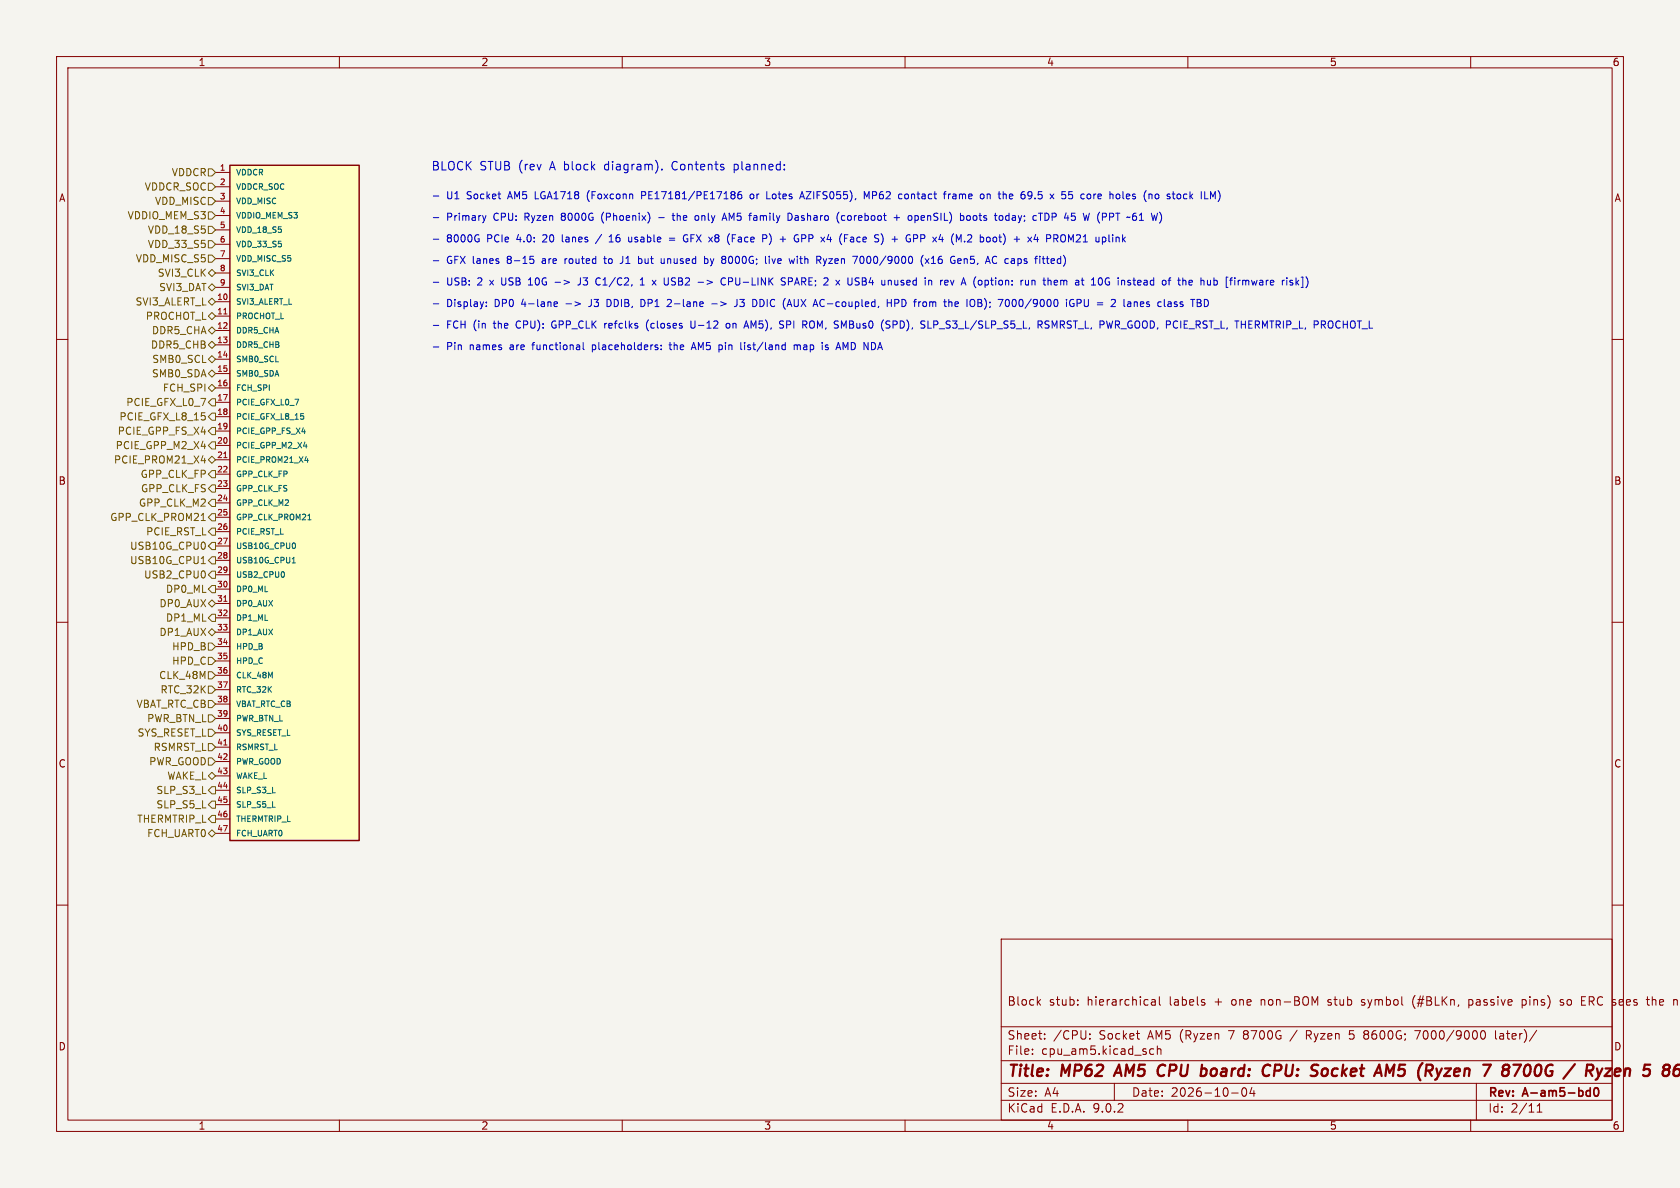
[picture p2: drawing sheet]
<svg xmlns="http://www.w3.org/2000/svg" width="297mm" height="210mm" viewBox="0 0 297 210" stroke-linecap="round" stroke-linejoin="round" font-family="sans-serif">
<path d="M0 0h297v210h-297z" fill="#f5f4ef" stroke="#f5f4ef" stroke-width=".18"/>
<g fill="none" stroke="#840000" stroke-width=".18">
<path d="M10 10h277v190h-277zM12 12h273v186h-273zM60 10v2M110 10v2M160 10v2M210 10v2M260 10v2M10 60h2M285 60h2M10 110h2M285 110h2M10 160h2"/>
<path d="M177 166h108v32h-108zM183.5 177.1l.5 .6M184 176.7l-.6 .6M190.5 177.6v.1M190.5 176.8v.1M203.6 176.8h.6v.9M204.2 177.1h-.5a.29 .29 0 0 0-.2 .3 .29 .29 0 0 0 .2 .3l.5-.1M205 176.2v1.3l.2 .2M213 177.3v.3M234.7 177.6l.2 .1M234.8 176.8v.3M240.7 177.6l.4 .1"/>
<path d="M240.9 176.7l-.2 .2 .2 .3M250.2 176a1.72 1.72 0 0 0 0 2.3M259.7 176.8h.5M259.7 177.6h.5M259.7 176.7v1.5M269.1 176.8l.4-.1 .3 .3M269.1 176.7v1.5M269.8 177.4l-.3 .3-.4-.1M276.4 176.8l-.4-.1-.2 .2 .1 .2 .5 .2v.3h-.6M279.6 177.7h.7M279.6 176.2h.7M285 160h2"/>
<path d="M292.1 176.2v1.5M292.5 176.7l-.4 .1M60 198v2M110 198v2M160 198v2M177 194.5h108M177 191.5h108M177 187.5h108M177 181.5h108M182.5 186.3v.1M182.5 185.5v.1M184.7 183.6v.1"/>
<path d="M184.7 182.8v.1M192.7 183.6v.1M192.7 182.8v.1M197 191.5v3M204 185.5l-.5-.1-.3 .3v.4l.2 .2h.6M204.6 185.5l.2-.1 .4 .1v.9M204.6 184.9v1.5M210 198v2M217.7 193.2h1.2M219.7 192.4l.2-.1a.81 .81 0 0 1 .6 .6 .81 .81 0 0 1-.3 .8l-.2 .1a.81 .81 0 0 1-.3-1.4zM221.3 192.2l-.3 1.1h.9M221.7 192.8v1"/>
<path d="M229.3 182.1l-1.3 2M231 183h.5M231.5 182.2h-.5v1.5M238.5 183.6l.6 .1M239.3 182.2h-.7l-.1 .7 .6-.1M241.2 183.6l.5 .1M241.2 182.8h.2M241.4 182.8h.3M241.4 182.8l-.2 .1M241.7 182.2l-.5 .1M250.1 182.2h1l-.6 1.5M260 198v2"/>
<path d="M261 191.5v6.5M262 182.3l.1-.1a.81 .81 0 0 1 .6 .6 .81 .81 0 0 1-.3 .8h-.4M264.4 182.2v1.3l.2 .2M265.3 182.7l-.1 .1M265.3 183.1a.29 .29 0 0 0-.2 .3 .29 .29 0 0 0 .2 .3M271.7 196.6h.9M271.7 195.5l.5-.4v1.5"/>
</g>
<path d="M280.7 192.8l.4 .1M281.1 192.3v1.5M281.1 193.7l-.4 .1M281.9 192.4l.2-.1a.81 .81 0 0 1 .6 .6 .81 .81 0 0 1-.3 .8l-.1 .1a.81 .81 0 0 1-.4-1.4z" fill="none" stroke="#840000" stroke-width=".3"/>
<g fill="none" stroke="#840000" stroke-width=".4">
<path d="M197.8 188.2l-.9 2M204.9 190.1l.3 .1 .5-.1M205.6 188.2l-.4 .1-.3 .2M224.2 188.2l.4 .2M225.3 189.3h.8M226.2 188.2h-.7l-.3 2M234.1 188.9l.5 .1 .2 .3-.1 .5-.4 .4M245.7 189.6l.8-1.4-.2 2M247.1 190l.1 .1M251.5 187.9l-.1 .1M255.5 188.9h1l-1.2 1.3h1M266.1 188.2h.4l.3 .2v.3l-.4 .4 .3 .2a.67 .67 0 0 1-.2 .8"/>
<path d="M267.6 188.2h1.3l-1.1 2M271.4 190a.45 .45 0 0 0 .8 0M272.1 188.2h-.2a.86 .86 0 0 0-.5 .8M282.3 188.9l.3 1.3M282.6 190.2l-.3 .6M283.3 188.9l-.7 1.3M284.9 188.9l-1.2 1.3h1M287.3 189.1a.49 .49 0 0 1 .9 .1l-.1 1M287.4 188.9l-.2 1.3"/>
</g>
<path d="M40.6 29.2h22.9v119.4h-22.9z" fill="#ffffc2"/>
<path d="M40.6 29.2h22.9v119.4h-22.9z" fill="none" stroke="#840000" stroke-width=".25"/>
<g fill="none" stroke="#840000" stroke-width=".18">
<path d="M38.1 30.5h2.5M38.1 33h2.5M38.1 35.6h2.5M38.1 38.1h2.5M38.1 40.6h2.5M38.1 43.2h2.5M38.1 45.7h2.5M38.1 48.3h2.5M38.1 50.8h2.5M38.1 53.3h2.5M38.1 55.9h2.5M38.1 58.4h2.5"/>
<path d="M38.1 61h2.5M38.1 63.5h2.5M38.1 66h2.5M38.1 68.6h2.5M38.1 71.1h2.5M38.1 73.7h2.5M38.1 76.2h2.5M38.1 78.7h2.5M38.1 81.3h2.5M38.1 83.8h2.5M38.1 86.4h2.5M38.1 88.9h2.5"/>
<path d="M38.1 91.4h2.5M38.1 94h2.5M38.1 96.5h2.5M38.1 99.1h2.5M38.1 101.6h2.5M38.1 104.1h2.5M38.1 106.7h2.5M38.1 109.2h2.5M38.1 111.8h2.5M38.1 114.3h2.5M38.1 116.8h2.5M38.1 119.4h2.5"/>
<path d="M38.1 121.9h2.5M38.1 124.5h2.5M38.1 127h2.5M38.1 129.5h2.5M38.1 132.1h2.5M38.1 134.6h2.5M38.1 137.2h2.5M38.1 139.7h2.5M38.1 142.2h2.5M38.1 144.8h2.5M38.1 147.3h2.5"/>
</g>
<path d="M39.6 55.5h.5M39.6 80.9h.5M39.6 106.3h.5M39.6 131.7h.5" fill="none" stroke="#a90000" stroke-width=".18"/>
<path d="M53.2 73.1h.5M53.6 73.5l.1 .2-.1 .4M53.7 78.9h.6M51.7 99.5h.5M51.9 98.7v-.2v1M52 96a.63 .63 0 0 1 0 1M53.9 81.4h.6M54.4 81.1v.6M54.4 91.9h.6M50.2 101.1l.1 .3-.1 .6" fill="none" stroke="#006464" stroke-width=".18"/>
<g fill="none" stroke="#725600" stroke-width=".18">
<path d="M36.8 32.4h.7l.6 .6-.6 .7h-.7zM36.8 34.9h.7l.6 .7-.6 .6h-.7zM36.8 37.5h.7l.6 .6-.6 .6h-.7zM36.8 29.8h.7l.6 .7-.6 .6h-.7zM36.8 40h.7l.6 .6-.6 .7h-.7zM36.8 42.5h.7l.6 .7-.6 .6h-.7zM36.8 45.1h.7l.6 .6-.6 .7h-.7zM36.8 48.3l.7-.7 .6 .7-.6 .6zM36.8 50.8l.7-.6 .6 .6-.6 .6zM36.8 53.3l.7-.6 .6 .6-.6 .7zM36.8 55.9l.7-.7 .6 .7-.6 .6zM36.8 58.4l.7-.6 .6 .6-.6 .7z"/>
<path d="M35.6 78.9h.8M35.6 73h.6M36.2 73.5l.1 .2-.1 .5M36.8 66l.7-.6 .6 .6-.6 .7zM36.8 61l.7-.7 .6 .7-.6 .6zM36.8 68.6l.7-.7 .6 .7-.6 .6zM37.5 78.1h.6v1.3h-.6l-.7-.7zM37.5 62.9l.6 .6-.6 .6-.7-.6zM37.5 70.5h.6v1.3h-.6l-.7-.7zM37.5 73h.6v1.3h-.6l-.7-.6zM37.5 75.6h.6v1.2h-.6l-.7-.6zM35.6 81.4h.8"/>
<path d="M35.6 92h.7M35.6 99.6h.7M35.8 98.6l.1-.2v1.2M36.1 95.9l.2 .4-.2 .7M36.2 81v.9M36.8 81.3l.7-.7 .6 .7-.6 .6zM36.8 83.8l.7-.6h.6v1.3h-.6zM36.8 86.4l.7-.7h.6v1.3h-.6zM37.5 88.3h.6v1.2h-.6l-.7-.6zM37.5 90.8h.6v1.3h-.6l-.7-.7zM37.5 93.3h.6v1.3h-.6l-.7-.6zM37.5 95.9h.6v1.3h-.6l-.7-.7z"/>
<path d="M37.5 98.4h.6v1.3h-.6l-.7-.6zM36.2 101.2v.7M36.8 116.2h.7l.6 .6-.6 .7h-.7zM36.8 106.7l.7-.7 .6 .7-.6 .6zM36.8 111.8l.7-.7 .6 .7-.6 .6zM36.8 113.7h.7l.6 .6-.6 .6h-.7zM36.8 118.7h.7l.6 .7-.6 .6h-.7zM37.5 101h.6v1.2h-.6l-.7-.6zM37.5 103.5h.6v1.3h-.6l-.7-.7zM37.5 108.6h.6v1.3h-.6l-.7-.7zM36.8 121.3h.7l.6 .6-.6 .7h-.7zM36.8 123.8h.7l.6 .7-.6 .6h-.7z"/>
<path d="M36.8 126.4h.7l.6 .6-.6 .6h-.7zM36.8 128.9h.7l.6 .6-.6 .7h-.7zM36.8 131.4h.7l.6 .7-.6 .6h-.7zM36.8 134h.7l.6 .6-.6 .7h-.7zM36.8 137.2l.7-.7 .6 .7-.6 .6zM37.5 139.1h.6v1.2h-.6l-.7-.6zM36.8 147.3l.7-.6 .6 .6-.6 .7zM37.5 141.6h.6v1.3h-.6l-.7-.7zM37.5 144.1h.6v1.3h-.6l-.7-.6z"/>
</g>
<g fill="none" stroke="#0000c2" stroke-width=".18">
<path d="M76.6 34.7h1M76.6 38.5h1M85.9 38.1l-.3 .9M103.9 34.1l-.1 .4 .1 .8M106.5 37.9l-.1 .5 .1 .7M113.4 34.5h.5M113.9 33.9h-.5v1.2M116.5 38.5h.9M117 29.9v.1M118.8 38.1h.5M119 37.7v1.1l.3 .2M123 38.2l.3-.1 .2 .3v.4l-.2 .2-.3-.1"/>
<path d="M127.6 39l.5-1.3 .4 1.3M127.8 38.6h.6M129.8 29v1.5M129.8 30h.1M129.8 33.9l.1 .2-.1 .3M129.8 34.5l.1 .2-.1 .4M129.9 29l-.1 .1M131 33.9h-.3a.86 .86 0 0 0 0 1.2l.4-.1 .1-.4-.3-.2h-.4l-.1 .2M133.1 34.4l-.3-.1-.2 .2 .1 .5 .1 .1h.3M133.4 38.5h.3M133.4 38.1h.2M133.4 39h.3"/>
<path d="M135.6 35.1h.6M139.3 37.7a.64 .64 0 0 1 .7 .6 .64 .64 0 0 1-.7 .7M140.7 38.1l-.1 .1M140.7 38.5l-.2 .2 .2 .3M141.4 35.1l.4-1.2 .4 1.2M141.5 34.8h.6M149.4 38.2l-.4-.1-.3 .3 .2 .5h.5M152.8 35.1v-1.2l.4 .9 .4-.9v1.2M158.1 38.5h.9M158.5 38v1M160.4 34.3l-.3 .1-.2 .1 .1 .5 .4 .1M161.9 38.1l.3 .1 .2 .2-.1 .4-.4 .2"/>
<path d="M166.8 34.3h.5M167.3 33.9h-.3M167.7 34.3v.8M168 34.3l-.3 .2M170.9 38.2l.2-.1 .4 .1v.5l-.1 .2-.3 .1-.2-.2zM174.5 34.4l.4-.1 .2 .2M174.5 34.3v.8M178.3 38.1l-.4 .1-.1 .2v.4l.5 .2M178.5 34.4v.7M179 34.6l-.6 .1M182 33.9l.4 .1a.84 .84 0 0 1-.3 1.1M182.4 34.4l-.2 .3h-.2"/>
<path d="M183.6 37.7h.7M185.2 37.7h-.5v1.3l.5-.1M187.7 35l.5 .1M188.4 33.9h-.6l-.1 .6 .5-.1M193.4 34.3v.8M193.7 34.3l-.3 .2M194.4 37.5a1.46 1.46 0 0 0 0 1.9M198.5 33.9v1.1l.2 .1M199.2 34.4v.7M199.7 34.6l-.6 .1M204.4 34.3l.4 .1 .1 .1-.1 .5-.4 .1M209.7 34.3l-.4 .1-.1 .1 .1 .5 .4 .1"/>
<path d="M215.3 33.7a1.46 1.46 0 0 1 0 1.9M76.6 42.3h1M76.6 46.1h1M76.6 49.9h1M76.6 53.7h1M76.6 57.5h1M86 54.1v.1M86 53.4v.1M93.4 50.4h.7M93.7 49.3l-.3 .2M93.7 45.3h.6M93.8 45.8h.3l.3 .2-.1 .5-.5 .1"/>
<path d="M97.8 56.8l-.3 .5 .3 .6M98 53.8l.6-.1-.1-.3-.4-.1-.1 .2v.6h.5M98.1 49.9h1M99.4 41.5v1.1l.2 .2M99.9 45.7v.9M100.1 45.7l-.2 .3M102.6 49.1v.9a.41 .41 0 0 1-.5 .4M104.4 54.1l-.3 .1M105.6 49.2l.3-.1 .2 .1M106.1 50.3l-.2 .1-.3-.1M106.4 41.4l-1.1 1.7M106.7 45.7h.5"/>
<path d="M106.9 45.3v1.1l.3 .2M107.3 57.2l-.3 .1M107.7 42.8h.7M107.7 41.9l.3-.4v1.3M107.8 53l-.5-.1v1.3l.5-.1M110.1 45.3v.9l-.4 .4M111.7 42.6l-.2 .2-.3-.1M111.7 41.9v.9M112.9 45.8l.4-.1 .2 .3-.1 .5h-.5M113.2 50.4h.7M113.2 49.5l.4-.4v1.3M113.3 52.9l.6 .2"/>
<path d="M113.9 54l-.6 .2M114.6 56.6a1.46 1.46 0 0 0 0 1.9M115.3 49.5l.7 .9M116 49.5l-.7 .9M117.4 46.5l-.3 .1M117.4 45.7v.9M118 53l.5-.1 .2 .3M118.3 42.1h1M118.3 42.5h1M118.7 53.3l-.8 .9h.8M118.7 50.3l.2 .1M118.8 49.2l-.1 .2 .1 .3"/>
<path d="M121.4 42.2h.2v.4l-.4 .2M121.5 41.6l-.3-.1-.3 .2M122.1 56.7v1.1l.3 .2 .3-.1 .2-.1v-1.1M124.6 45.8l.3-.1 .3 .3-.2 .5h-.4M125.6 45.7l.3 .9M125.7 46.9l-.1 .1M125.8 53.7h1M127.6 50.2l.3 .2 .3-.1M128.2 49.2l-.3-.1-.3 .2M128.4 57.3l.2-.1 .4 .1v.5l-.1 .1-.3 .1-.2-.1zM128.8 49.8h.5M129 45.4l-.2 .4 .2 .7"/>
<path d="M129.3 49.1h-.5v1.3M129.5 42.1h.4M129.5 41.5h.6M130.3 52.9v.9a.41 .41 0 0 1-.5 .4M130.8 54.1l.5 .1M130.8 52.9h.8M131.9 56.7l.5 1.3M134.7 52.9h-.3v1.3h.3M136 45.3v.1M136 45.7v.9M136 41.3a1.46 1.46 0 0 1 0 2M136.5 45.7l.3 .9 .3-.9"/>
<path d="M138.3 49.1l.5 .1M138.3 56.7l.2 .1M138.5 57.5v.4M138.6 49.8l.2 .2-.2 .4M139.1 57.4h.5M139.3 53.8h.6M139.6 52.9l.4 1.3M139.6 56.7h-.5v1.3M140.1 49.4l-.2-.3h-.5v1.3M140.1 49.5l-.2 .3h-.5M140.9 45.3v.1M140.9 45.7v.9"/>
<path d="M141.7 41.5h.5l.3 .2-.2 .4-.6 .1M143.7 56.7a.43 .43 0 0 0-.6 .5v.4a.43 .43 0 0 0 .6 .4M145.2 54.1h.5M145.2 53h.5M145.5 45.7l.3 .9M145.8 46.6l-.3 .4M146.1 45.7l-.3 .9M147.8 49.5l.6 .9M148.4 49.5l-.6 .9M149.9 49.1v1l.1 .2 .4 .1M150.5 41.9l.4 .1v.8M150.9 42.2l-.4 .1"/>
<path d="M150.9 42.7l-.4 .1M152.3 45.3a.68 .68 0 0 1 .5 .6 .68 .68 0 0 1-.5 .7M152.4 49.7h.5M152.9 49.1h-.5v1.3h.5M156.9 52.9v1.3M156.9 53.5h.7M156.9 57.3l.3 .2 .1 .3-.2 .2h-.3M156.9 56.7l.4 .1M157.6 52.9v1.3M158.2 49.5v.8h.5M158.8 53l-.6-.1v1.3M158.8 53.5l-.6 .1"/>
<path d="M160.2 42.2l.1 .4 .4 .2M160.8 41.5l-.4 .1-.2 .4M163.2 45.1a1.46 1.46 0 0 0 0 2M163.4 41.6l-.6-.1v1.3M163.4 42.1l-.6 .1M163.4 53.3l.3 .2M163.6 45.7l.6 .9M163.7 54.1l-.3 .1M164.1 56.7v1.3h.6M164.2 45.7l-.6 .9M164.7 46.6h.7M164.7 45.7l.3-.4v1.3"/>
<path d="M166.3 49.5v.9M166.5 49.5l-.2 .3M168.3 41.9v.8M169.4 53.4l-.4-.1-.2 .2 .1 .6h.5M169.4 53.7l-.6 .1M169.5 45.7l.4 .1v.2l-.6 .2M169.9 46.5l-.4 .1M170.5 45.7v.9M170.6 45.7l-.1 .2M171.2 41.5l.5 .1 .1 .3-.8 .9h.8M172.5 48.9v.1M172.9 53.5h.4"/>
<path d="M173 50.3l.2 .1 .3-.1M173.3 53.5l.2 .2M173.5 49.6l-.3-.1-.2 .2M173.5 53.2l-.2-.3h-.4v1.3l.6-.1M173.5 53.3l-.2 .2M176.6 41.9h.5M176.8 41.5v1.1l.3 .2M179.4 52.9a.68 .68 0 0 0-.5 .7 .68 .68 0 0 0 .5 .6M181.7 41.9l.7 .9M182.4 41.9l-.7 .9M182.5 49.6h.4l.1 .8M183.1 41.4l-.3 .9h.8"/>
<path d="M183.5 56.7h.5l.2 .3-.1 .3-.6 .1M183.8 57.4l.4 .6M185 41.5h.5l.3 .2-.2 .4-.6 .1M185.5 56.8l-.5-.1-.2 .2v.3l.5 .3 .2 .3-.3 .2-.5-.1M186.2 45.7h-.2l-.2 .2 .1 .6 .3 .1M186.4 46l-.6 .2M187.7 49.5l.4 .2M188.1 49.7v.7M188.5 49.6l-.3-.1-.1 .2M188.9 41.5l.4 .9 .5-.9M189.8 53a.59 .59 0 0 0-.7 .6 .59 .59 0 0 0 .7 .5l.1-.4h-.3M190.4 53.6l.6-.1 .1-.2v-.3l-.7-.1v1.3"/>
<path d="M193 50.4h.7M194.3 49.2l-.1 .4 .1 .7M196.6 52.9h.3l.3 .3M197.1 53.5l-.7 .7h.8M197.4 42h.4l.1 .8M198.5 41.5v1.3M198.6 42.3l.3 .5M198.7 52.9v1.1M198.9 41.9l-.4 .5M199.4 53.4h.5M199.9 53.7h-.4l-.2 .2 .2 .3 .4-.1M201.8 53.3l.4 .1v.3l-.6 .1"/>
<path d="M202.2 54.1l-.4 .1M202.3 50v.3M208.1 53.4l-.3-.1-.2 .2 .1 .2 .4 .1v.3h-.5M209.1 49.7l.2-.2 .3 .1v.8M209.1 49.1v1.3M210.4 49.5l-.2 .2v.5l.2 .2M210.8 49.8l-.6 .2M213.6 53.2v.7M216.8 50.8h.3M216.8 49h.3M217.4 49.5h.5M220.8 58h.6"/>
<path d="M220.8 56.7h.6M220.8 57.3h.4M222.2 49.5l-.2 .9-.3-.6-.2 .6M230.9 48.9a1.46 1.46 0 0 1 0 2M235.1 56.7l.5 .2M235.6 57.8l-.5 .2M76.6 61.3h1M103.1 60.5v1.1l.2 .2M104.7 61v1.2M104.7 61.8h.1M104.8 61h-.1M116.3 61.5v.3"/>
<path d="M116.9 61.7v.1M116.9 61v.2M118.3 61h.5M118.5 60.5v1.1l.3 .2M122.2 61.8l.4-1.3 .4 1.3M122.3 61.5h.6M127.6 61l.1 .2-.1 .6M131.6 60.5v.2M131.6 61v.8M140.4 61.1l.4-.1 .1 .2M140.4 61v.8M140.9 61.2v.6"/>
<path d="M140.9 61.2l.2-.2h.3l.1 .8M146 61h.4M146 61.3l.4 .2 .1 .1-.2 .2h-.4M149.5 61.5l-.4-1v1.3"/>
</g>
<g font-size="2.8" fill="#840000">
<text x="178" y="190.9">Title:</text>
<text x="187.7" y="190.9">MP62</text>
<text x="198.1" y="190.9">AM5</text>
<text x="206.3" y="190.9">CPU</text>
<text x="214.7" y="190.9">board:</text>
<text x="226.5" y="190.9">CPU:</text>
<text x="235.8" y="190.9">Socket</text>
<text x="248.1" y="190.9">AM5</text>
<text x="256.3" y="190.9">(Ryzen</text>
<text x="268.6" y="190.9">7</text>
<text x="272.9" y="190.9">8700G</text>
<text x="284.8" y="190.9">/</text>
<text x="289.2" y="190.9">Ryzen</text>
</g>
<g font-size="2.1" fill="#0000c2">
<text x="76.2" y="30.2">BLOCK</text>
<text x="84.8" y="30.2">STUB (rev</text>
<text x="97.4" y="30.2">A block</text>
<text x="107.3" y="30.2">diagram).</text>
<text x="119.4" y="30.2">Contents</text>
<text x="130.4" y="30.2">planned:</text>
</g>
<g font-size="2.1" fill="#840000">
<text x="178" y="178">Block</text>
<text x="185.4" y="178">stub:</text>
<text x="192.2" y="178">hierarchical</text>
<text x="206.9" y="178">labels</text>
<text x="215" y="178">+</text>
<text x="218.1" y="178">one</text>
<text x="223.4" y="178">non-BOM</text>
<text x="235.5" y="178">stub</text>
<text x="241.5" y="178">symbol</text>
<text x="250.7" y="178">(#BLKn,</text>
<text x="260.8" y="178">passive</text>
<text x="270.4" y="178">pins)</text>
<text x="277.3" y="178">so</text>
<text x="281.2" y="178">ERC</text>
<text x="286.8" y="178">sees</text>
<text x="293.1" y="178">the</text>
<text x="178" y="184">Sheet:</text>
<text x="186.2" y="184">/CPU:</text>
<text x="194.4" y="184">Socket</text>
<text x="203.1" y="184">AM5 (Ryzen</text>
<text x="217.6" y="184">7</text>
<text x="220.4" y="184">8700G</text>
<text x="231.8" y="184">Ryzen</text>
<text x="239.6" y="184">5</text>
<text x="242.3" y="184">8600G;</text>
<text x="251.5" y="184">7000/9000</text>
<text x="265.8" y="184">later)/</text>
<text x="178" y="186.7">File:</text>
<text x="184.1" y="186.7">cpu_am5.kicad_sch</text>
<text x="178" y="196.9">KiCad</text>
<text x="178" y="194.1">Size:</text>
<text x="184.7" y="194.1">A4</text>
<text x="185.7" y="196.9">E.D.A.</text>
<text x="193.3" y="196.9">9.0.2</text>
<text x="200" y="194.1">Date:</text>
<text x="207" y="194.1">2026-10-04</text>
<text x="263" y="194.3">Rev:</text>
<text x="263" y="196.9">Id:</text>
<text x="267.1" y="196.9">2/11</text>
<text x="269.4" y="194.3">A-am5-bd0</text>
</g>
<g font-size="1.8" fill="#840000">
<text x="35" y="11.9">1</text>
<text x="85" y="11.9">2</text>
<text x="135" y="11.9">3</text>
<text x="185" y="11.9">4</text>
<text x="235" y="11.9">5</text>
<text x="285" y="11.9">6</text>
<text x="10.3" y="35.9">A</text>
<text x="285.3" y="35.9">A</text>
<text x="10.3" y="85.9">B</text>
<text x="285.3" y="85.9">B</text>
<text x="10.3" y="135.9">C</text>
<text x="285.3" y="135.9">C</text>
<text x="10.3" y="185.9">D</text>
<text x="285.3" y="185.9">D</text>
<text x="35" y="199.9">1</text>
<text x="85" y="199.9">2</text>
<text x="135" y="199.9">3</text>
<text x="185" y="199.9">4</text>
<text x="235" y="199.9">5</text>
<text x="285" y="199.9">6</text>
</g>
<g font-size="1.8" fill="#725600">
<text x="25.5" y="33.9">VDDCR_SOC</text>
<text x="30.3" y="31.3">VDDCR</text>
<text x="22.5" y="39">VDDIO_MEM_S3</text>
<text x="26" y="41.5">VDD_18_S5</text>
<text x="27.3" y="36.4">VDD_MISC</text>
<text x="23.9" y="46.6">VDD_MISC_S5</text>
<text x="26" y="44">VDD_33_S5</text>
<text x="27.8" y="49.1">SVI3_CLK</text>
<text x="28" y="51.7">SVI3_DAT</text>
<text x="23.9" y="54.2">SVI3_ALERT_L</text>
<text x="25.7" y="56.7">PROCHOT_L</text>
<text x="26.8" y="59.3">DDR5_CHA</text>
<text x="26.6" y="61.8">DDR5_CHB</text>
<text x="26.8" y="64.4">SMB0_SCL</text>
<text x="22.2" y="72">PCIE_GFX_L0_7</text>
<text x="26.8" y="66.9">SMB0_SDA</text>
<text x="28.7" y="69.4">FCH_SPI</text>
<text x="20.7" y="77.1">PCIE_GPP_FS_X4</text>
<text x="21" y="74.5">PCIE_GFX_L8_15</text>
<text x="20" y="82.1">PCIE_PROM21_X4</text>
<text x="20.3" y="79.6">PCIE_GPP_M2_X4</text>
<text x="24.5" y="89.8">GPP_CLK_M2</text>
<text x="24.8" y="84.7">GPP_CLK_FP</text>
<text x="24.8" y="87.2">GPP_CLK_FS</text>
<text x="19.4" y="92.3">GPP_CLK_PROM21</text>
<text x="25.7" y="94.8">PCIE_RST_L</text>
<text x="22.9" y="97.4">USB10G_CPU0</text>
<text x="22.9" y="99.9">USB10G_CPU1</text>
<text x="25.4" y="102.5">USB2_CPU0</text>
<text x="28.1" y="107.5">DP0_AUX</text>
<text x="29.2" y="105">DP0_ML</text>
<text x="28.1" y="112.6">DP1_AUX</text>
<text x="29.2" y="110.1">DP1_ML</text>
<text x="30.3" y="117.7">HPD_C</text>
<text x="30.3" y="115.2">HPD_B</text>
<text x="24" y="125.3">VBAT_RTC_CB</text>
<text x="28" y="120.2">CLK_48M</text>
<text x="28.3" y="122.8">RTC_32K</text>
<text x="24.2" y="130.4">SYS_RESET_L</text>
<text x="25.9" y="127.9">PWR_BTN_L</text>
<text x="26.3" y="135.5">PWR_GOOD</text>
<text x="27.1" y="132.9">RSMRST_L</text>
<text x="27.5" y="140.6">SLP_S3_L</text>
<text x="27.5" y="143.1">SLP_S5_L</text>
<text x="29.5" y="138">WAKE_L</text>
<text x="24.2" y="145.6">THERMTRIP_L</text>
<text x="25.9" y="148.2">FCH_UART0</text>
</g>
<g font-size="1.8" fill="#0000c2">
<text x="78.9" y="35.3">U1</text>
<text x="82.7" y="35.3">Socket</text>
<text x="90.1" y="35.3">AM5</text>
<text x="95" y="35.3">LGA1718</text>
<text x="104.4" y="35.3">(Foxconn</text>
<text x="114.2" y="35.3">PE17181/PE17186</text>
<text x="133.7" y="35.3">or</text>
<text x="136.8" y="35.3">Lotes</text>
<text x="143" y="35.3">AZIFS055),</text>
<text x="154.4" y="35.3">MP62</text>
<text x="160.7" y="35.3">contact</text>
<text x="169" y="35.3">frame</text>
<text x="175.6" y="35.3">on</text>
<text x="179.1" y="35.3">the</text>
<text x="183.2" y="35.3">69.5</text>
<text x="188.6" y="35.3">x</text>
<text x="190.8" y="35.3">55</text>
<text x="194.4" y="35.3">core</text>
<text x="199.7" y="35.3">holes</text>
<text x="205.9" y="35.3">(no</text>
<text x="210.2" y="35.3">stock</text>
<text x="78.9" y="39.1">Primary</text>
<text x="87.4" y="39.1">CPU:</text>
<text x="93" y="39.1">Ryzen</text>
<text x="99.7" y="39.1">8000G</text>
<text x="107" y="39.1">(Phoenix)</text>
<text x="120" y="39.1">the</text>
<text x="124.2" y="39.1">only</text>
<text x="129.3" y="39.1">AM5</text>
<text x="134.2" y="39.1">family</text>
<text x="141.1" y="39.1">Dasharo</text>
<text x="150" y="39.1">(coreboot</text>
<text x="160.3" y="39.1">+</text>
<text x="163" y="39.1">openSIL)</text>
<text x="172.4" y="39.1">boots</text>
<text x="178.8" y="39.1">today;</text>
<text x="185.7" y="39.1">cTDP</text>
<text x="191.5" y="39.1">45</text>
<text x="195.1" y="39.1">W (PPT</text>
<text x="203.2" y="39.1">~61</text>
<text x="78.9" y="42.9">8000G</text>
<text x="78.9" y="46.7">GFX lanes</text>
<text x="86.2" y="42.9">PCIe</text>
<text x="89.9" y="46.7">8-15</text>
<text x="91.6" y="42.9">4.0:</text>
<text x="96.3" y="46.7">are</text>
<text x="96.4" y="42.9">20</text>
<text x="100" y="42.9">lanes</text>
<text x="100.5" y="46.7">routed</text>
<text x="107.7" y="46.7">to</text>
<text x="108.8" y="42.9">16</text>
<text x="110.8" y="46.7">J1</text>
<text x="112.4" y="42.9">usable</text>
<text x="114.1" y="46.7">but</text>
<text x="118.3" y="46.7">unused</text>
<text x="119.8" y="42.9">=</text>
<text x="122.5" y="42.9">GFX x8</text>
<text x="126.2" y="46.7">by</text>
<text x="129.5" y="46.7">8000G;</text>
<text x="130.6" y="42.9">(Face</text>
<text x="137.1" y="42.9">P)</text>
<text x="137.4" y="46.7">live</text>
<text x="140.4" y="42.9">+</text>
<text x="141.9" y="46.7">with</text>
<text x="143.1" y="42.9">GPP</text>
<text x="146.8" y="46.7">Ryzen</text>
<text x="148.1" y="42.9">x4</text>
<text x="151.5" y="42.9">(Face</text>
<text x="153.5" y="46.7">7000/9000</text>
<text x="157.9" y="42.9">S)</text>
<text x="161.2" y="42.9">+</text>
<text x="163.9" y="42.9">GPP</text>
<text x="165.7" y="46.7">(x16</text>
<text x="168.9" y="42.9">x4</text>
<text x="171.2" y="46.7">Gen5,</text>
<text x="172.3" y="42.9">(M.2</text>
<text x="177.6" y="42.9">boot)</text>
<text x="177.6" y="46.7">AC caps</text>
<text x="183.8" y="42.9">+</text>
<text x="186.5" y="42.9">x4</text>
<text x="186.8" y="46.7">fitted)</text>
<text x="189.9" y="42.9">PROM21</text>
<text x="78.9" y="50.6">USB:</text>
<text x="84.5" y="50.6">2</text>
<text x="86.9" y="50.6">x</text>
<text x="89.1" y="50.6">USB</text>
<text x="94.1" y="50.6">10G</text>
<text x="98.9" y="50.6">-&gt;</text>
<text x="103.3" y="50.6">J3</text>
<text x="106.6" y="50.6">C1/C2,</text>
<text x="117.1" y="50.6">x</text>
<text x="119.3" y="50.6">USB2</text>
<text x="125.4" y="50.6">-&gt;</text>
<text x="129.8" y="50.6">CPU-LINK</text>
<text x="140.6" y="50.6">SPARE;</text>
<text x="150.8" y="50.6">x</text>
<text x="153" y="50.6">USB4</text>
<text x="159.1" y="50.6">unused</text>
<text x="167" y="50.6">in</text>
<text x="169.9" y="50.6">rev</text>
<text x="174" y="50.6">A (option:</text>
<text x="184.8" y="50.6">run</text>
<text x="189" y="50.6">them</text>
<text x="194.9" y="50.6">at</text>
<text x="197.9" y="50.6">10G</text>
<text x="202.8" y="50.6">instead</text>
<text x="210.8" y="50.6">of</text>
<text x="213.9" y="50.6">the</text>
<text x="218" y="50.6">hub</text>
<text x="222.6" y="50.6">[firmware</text>
<text x="78.9" y="54.4">Display:</text>
<text x="78.9" y="58.2">FCH (in</text>
<text x="87.6" y="54.4">DP0</text>
<text x="87.6" y="58.2">the</text>
<text x="91.7" y="58.2">CPU):</text>
<text x="92.5" y="54.4">4-lane</text>
<text x="98.2" y="58.2">GPP_CLK</text>
<text x="100.5" y="54.4">-&gt;</text>
<text x="104.8" y="54.4">J3</text>
<text x="107.7" y="58.2">refclks</text>
<text x="108.1" y="54.4">DDIB,</text>
<text x="114.3" y="54.4">DP1</text>
<text x="115.3" y="58.2">(closes</text>
<text x="119.3" y="54.4">2-lane</text>
<text x="123.4" y="58.2">U-12</text>
<text x="127.3" y="54.4">-&gt;</text>
<text x="129.9" y="58.2">on</text>
<text x="131.6" y="54.4">J3</text>
<text x="133.3" y="58.2">AM5),</text>
<text x="134.9" y="54.4">DDIC</text>
<text x="139.7" y="58.2">SPI</text>
<text x="140.5" y="54.4">(AUX</text>
<text x="144" y="58.2">ROM, SMBus0</text>
<text x="146.2" y="54.4">AC-coupled,</text>
<text x="158.3" y="58.2">(SPD),</text>
<text x="159.3" y="54.4">HPD</text>
<text x="164.3" y="54.4">from</text>
<text x="165.5" y="58.2">SLP_S3_L/SLP_S5_L,</text>
<text x="169.9" y="54.4">the</text>
<text x="174" y="54.4">IOB);</text>
<text x="179.8" y="54.4">7000/9000</text>
<text x="186.4" y="58.2">RSMRST_L, PWR_GOOD, PCIE_RST_L,</text>
<text x="192" y="54.4">iGPU</text>
<text x="197.6" y="54.4">=</text>
<text x="200.4" y="54.4">2</text>
<text x="202.8" y="54.4">lanes</text>
<text x="209" y="54.4">class</text>
<text x="221.9" y="58.2">THERMTRIP_L,</text>
<text x="236" y="58.2">PROCHOT_L</text>
<text x="78.9" y="62">Pin</text>
<text x="83.1" y="62">names</text>
<text x="90.4" y="62">are</text>
<text x="94.6" y="62">functional</text>
<text x="105.3" y="62">placeholders:</text>
<text x="119.3" y="62">the</text>
<text x="123.4" y="62">AM5</text>
<text x="128.3" y="62">pin</text>
<text x="132.4" y="62">list/land</text>
<text x="142" y="62">map</text>
<text x="147.2" y="62">is</text>
<text x="150" y="62">AMD NDA</text>
</g>
<g font-size="1.4" fill="#a90000">
<text x="38.8" y="30.2">1</text>
<text x="38.8" y="32.8">2</text>
<text x="38.8" y="35.3">3</text>
<text x="38.8" y="37.8">4</text>
<text x="38.8" y="40.4">5</text>
<text x="38.8" y="42.9">6</text>
<text x="38.8" y="45.5">7</text>
<text x="38.3" y="53.1">10</text>
<text x="38.8" y="48">8</text>
<text x="38.8" y="50.5">9</text>
<text x="38.3" y="55.6">11</text>
<text x="38.3" y="58.2">12</text>
<text x="38.3" y="60.7">13</text>
<text x="38.3" y="63.2">14</text>
<text x="38.3" y="65.8">15</text>
<text x="38.3" y="68.3">16</text>
<text x="38.3" y="70.9">17</text>
<text x="38.3" y="73.4">18</text>
<text x="38.3" y="75.9">19</text>
<text x="38.3" y="78.5">20</text>
<text x="38.3" y="81">21</text>
<text x="38.3" y="83.6">22</text>
<text x="38.3" y="86.1">23</text>
<text x="38.3" y="88.6">24</text>
<text x="38.3" y="91.2">25</text>
<text x="38.3" y="93.7">26</text>
<text x="38.3" y="96.3">27</text>
<text x="38.3" y="98.8">28</text>
<text x="38.3" y="101.3">29</text>
<text x="38.3" y="103.9">30</text>
<text x="38.3" y="106.4">31</text>
<text x="38.3" y="109">32</text>
<text x="38.3" y="111.5">33</text>
<text x="38.3" y="114">34</text>
<text x="38.3" y="116.6">35</text>
<text x="38.3" y="119.1">36</text>
<text x="38.3" y="121.7">37</text>
<text x="38.3" y="124.2">38</text>
<text x="38.3" y="126.7">39</text>
<text x="38.3" y="129.3">40</text>
<text x="38.3" y="131.8">41</text>
<text x="38.3" y="134.4">42</text>
<text x="38.3" y="136.9">43</text>
<text x="38.3" y="139.4">44</text>
<text x="38.3" y="142">45</text>
<text x="38.3" y="144.5">46</text>
<text x="38.3" y="147.1">47</text>
</g>
<g font-size="1.4" fill="#006464">
<text x="41.7" y="31.2">VDDCR</text>
<text x="41.7" y="33.7">VDDCR_SOC</text>
<text x="41.7" y="36.3">VDD_MISC</text>
<text x="41.7" y="38.8">VDDIO_MEM_S3</text>
<text x="41.7" y="41.4">VDD_18_S5</text>
<text x="41.7" y="43.9">VDD_33_S5</text>
<text x="41.7" y="46.4">VDD_MISC_S5</text>
<text x="41.7" y="49">SVI3_CLK</text>
<text x="41.7" y="51.5">SVI3_DAT</text>
<text x="41.7" y="54.1">SVI3_ALERT_L</text>
<text x="41.7" y="56.6">PROCHOT_L</text>
<text x="41.7" y="59.1">DDR5_CHA</text>
<text x="41.7" y="61.7">DDR5_CHB</text>
<text x="41.7" y="64.2">SMB0_SCL</text>
<text x="41.7" y="66.8">SMB0_SDA</text>
<text x="41.7" y="69.3">FCH_SPI</text>
<text x="41.7" y="71.8">PCIE_GFX_L0_7</text>
<text x="41.7" y="74.4">PCIE_GFX_L8_15</text>
<text x="41.7" y="76.9">PCIE_GPP_FS_X4</text>
<text x="41.7" y="79.5">PCIE_GPP_M2_X4</text>
<text x="41.7" y="82">PCIE_PROM21_X4</text>
<text x="41.7" y="84.5">GPP_CLK_FP</text>
<text x="41.7" y="87.1">GPP_CLK_FS</text>
<text x="41.7" y="89.6">GPP_CLK_M2</text>
<text x="41.7" y="92.2">GPP_CLK_PROM21</text>
<text x="41.7" y="94.7">PCIE_RST_L</text>
<text x="41.7" y="97.2">USB10G_CPU0</text>
<text x="41.7" y="99.8">USB10G_CPU1</text>
<text x="41.7" y="102.3">USB2_CPU0</text>
<text x="41.7" y="104.9">DP0_ML</text>
<text x="41.7" y="107.4">DP0_AUX</text>
<text x="41.7" y="109.9">DP1_ML</text>
<text x="41.7" y="112.5">DP1_AUX</text>
<text x="41.7" y="115">HPD_B</text>
<text x="41.7" y="117.6">HPD_C</text>
<text x="41.7" y="120.1">CLK_48M</text>
<text x="41.7" y="122.6">RTC_32K</text>
<text x="41.7" y="125.2">VBAT_RTC_CB</text>
<text x="41.7" y="127.7">PWR_BTN_L</text>
<text x="41.7" y="130.3">SYS_RESET_L</text>
<text x="41.7" y="132.8">RSMRST_L</text>
<text x="41.7" y="135.3">PWR_GOOD</text>
<text x="41.7" y="137.9">WAKE_L</text>
<text x="41.7" y="140.4">SLP_S3_L</text>
<text x="41.7" y="143">SLP_S5_L</text>
<text x="41.7" y="145.5">THERMTRIP_L</text>
<text x="41.7" y="148">FCH_UART0</text>
</g>
</svg>
